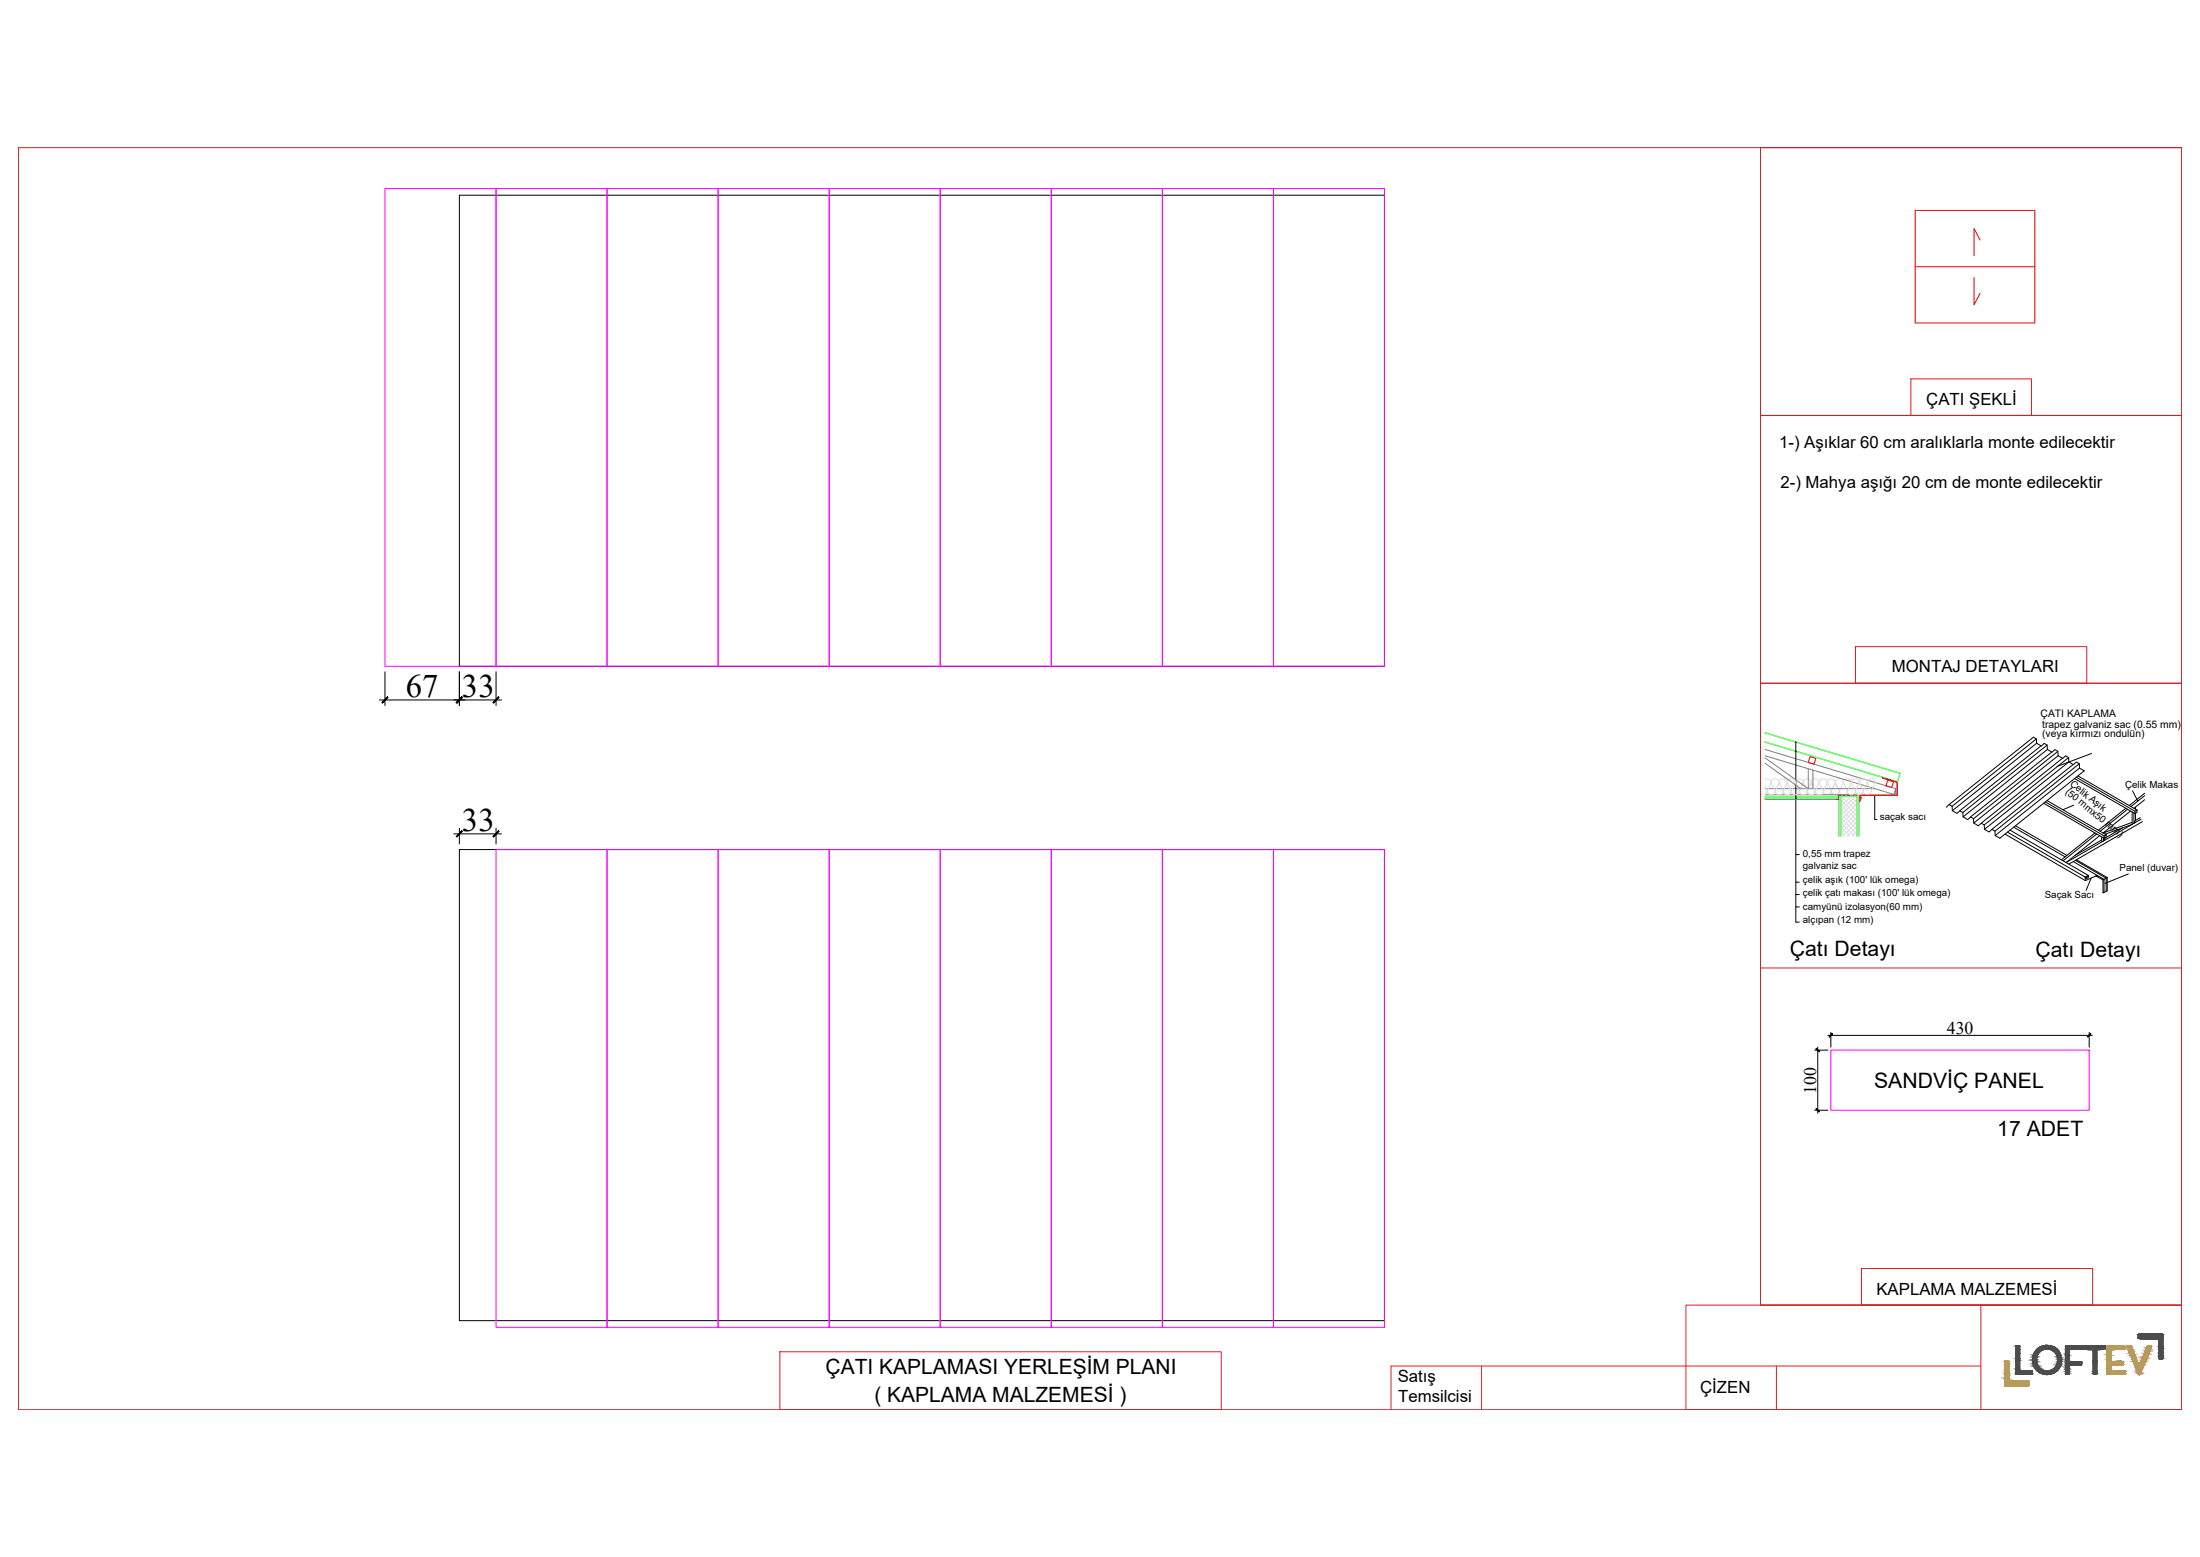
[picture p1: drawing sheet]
<svg xmlns="http://www.w3.org/2000/svg" width="1189mm" height="841mm" viewBox="0 0 1189 841" stroke-linecap="round" stroke-linejoin="round" font-family="sans-serif">
<!-- layer: 0 -->
<path d="M911 705h268v56h-268zM1070 705v56M752 738h318M801 738v23M960 738v23" fill="none" stroke="#ed1f24" stroke-width=".54"/>
<path d="M10 80h1169v681h-1169zM951 80h228v144h-228zM1033 205h65v19h-65zM951 224h228v145h-228zM1003 349h125v20h-125zM951 369h228v336h-228zM951 523h228v182h-228zM1006 685h125v20h-125zM421 730h239v31h-239zM752 738v23" fill="none" stroke="#cd2027" stroke-width=".54"/>
<g fill="#4c4c4c" stroke="#4c4c4c" stroke-width=".54">
<path d="M1159 721h7z"/>
<path d="M1156 723h13z"/>
<path d="M1157 723h12z"/>
<path d="M1105 727h2z"/>
<path d="M1130 727h4z"/>
<path d="M1090 727h1z"/>
<path d="M1127 729h10z"/>
<path d="M1167 734h2z"/>
<path d="M1167 734h1z"/>
<path d="M1089 742h9z"/>
<path d="M1117 742h1z"/>
<path d="M1132 742h1z"/>
<path d="M1090 742h8z"/>
<path d="M1105 742h2z"/>
<path d="M1159 721h8zM1157 721h10z"/>
<path d="M1157 721h11zM1156 721h12z"/>
<path d="M1156 721h13zM1156 721h13z"/>
<path d="M1156 721h13zM1156 721h13z"/>
<path d="M1156 721h13zM1156 721h13z"/>
<path d="M1156 721h13zM1156 721h13z"/>
<path d="M1156 721h13zM1156 721h13z"/>
<path d="M1156 721h13zM1156 721h13z"/>
<path d="M1156 721h13zM1156 721h13z"/>
<path d="M1155 721h14zM1155 721h14z"/>
<path d="M1155 721h14zM1155 721h14z"/>
<path d="M1155 721h14zM1155 721h14z"/>
<path d="M1155 721l14 1v-1zM1155 721l14 1h-14z"/>
<path d="M1155 722h14zM1155 722h14h-14z"/>
<path d="M1155 722l14 1zM1155 722l14 1z"/>
<path d="M1155 723h14zM1155 723h14z"/>
<path d="M1155 723h14zM1155 723h14z"/>
<path d="M1156 723h13zM1156 723h13z"/>
<path d="M1156 723h13zM1156 723h13z"/>
<path d="M1156 723h13zM1156 723h13z"/>
<path d="M1156 723h13zM1156 723h13z"/>
<path d="M1156 723h13zM1156 723h13zM1156 723h13z"/>
<path d="M1156 723h13zM1156 723h13z"/>
<path d="M1156 723h13zM1156 723h13zM1157 723h12z"/>
<path d="M1158 723h11zM1158 723h11z"/>
<path d="M1105 727h2zM1105 727h2z"/>
<path d="M1105 727h3zM1105 727h3z"/>
<path d="M1105 727h3zM1105 727h3z"/>
<path d="M1121 727h1zM1118 727h4z"/>
<path d="M1118 727h5zM1118 727h5z"/>
<path d="M1130 727h5zM1130 727h5z"/>
<path d="M1130 727h5zM1130 727h5z"/>
<path d="M1090 727h1zM1090 727h1zM1090 727h1z"/>
<path d="M1118 727h6zM1117 727h7z"/>
<path d="M1130 727h6zM1128 727h8z"/>
<path d="M1128 727h8zM1128 727h8z"/>
<path d="M1117 727h8zM1117 727h8z"/>
<path d="M1090 727h1zM1090 727h1zM1090 727h1zM1090 727h1z"/>
<path d="M1117 727h8zM1117 727h8z"/>
<path d="M1128 727h9zM1127 727h10z"/>
<path d="M1127 727h10zM1127 727h10z"/>
<path d="M1117 727h8zM1117 727h8z"/>
<path d="M1127 727h10zM1127 727h10z"/>
<path d="M1127 727h10zM1127 727h10z"/>
<path d="M1090 727h1zM1090 727h1z"/>
<path d="M1127 727h10zM1127 727h10z"/>
<path d="M1117 727h8zM1117 727h8z"/>
<path d="M1127 727h10zM1127 727h10z"/>
<path d="M1127 727h10zM1127 727h10z"/>
<path d="M1090 727h1zM1090 727h1z"/>
<path d="M1117 727h9zM1116 727h10zM1116 727h10zM1116 727h10z"/>
<path d="M1127 727h10zM1127 727h10zM1127 727h10zM1127 727h10z"/>
<path d="M1090 727h1zM1089 727h2z"/>
<path d="M1116 727h10zM1116 727h10z"/>
<path d="M1116 727h10zM1116 727h10z"/>
<path d="M1127 727h11zM1127 727h11z"/>
<path d="M1089 727h2zM1089 727h2z"/>
<path d="M1127 727h11zM1127 727h11z"/>
<path d="M1089 727h2zM1089 727h2z"/>
<path d="M1116 727h10zM1116 727h10z"/>
<path d="M1105 727h3zM1104 727h4z"/>
<path d="M1127 727h11zM1127 727h11z"/>
<path d="M1116 727h10zM1116 727h10z"/>
<path d="M1127 727h11zM1127 727h11z"/>
<path d="M1089 727h2zM1089 727h2zM1089 727h2zM1089 727h2z"/>
<path d="M1116 727h10zM1116 727h10z"/>
<path d="M1116 727h10zM1116 727h10z"/>
<path d="M1127 727h11zM1127 727h11z"/>
<path d="M1089 727h2zM1089 727h2zM1089 727h2zM1089 727h2z"/>
<path d="M1116 727h10zM1116 727h10z"/>
<path d="M1127 727h11zM1127 727h11z"/>
<path d="M1104 727h5zM1104 727h5z"/>
<path d="M1089 727h2zM1089 727h2z"/>
<path d="M1116 727h10zM1116 727h10z"/>
<path d="M1089 727h2zM1089 727h2z"/>
<path d="M1116 727h10zM1116 727h10z"/>
<path d="M1127 727h11zM1127 727h11z"/>
<path d="M1089 727h2zM1089 727h2z"/>
<path d="M1127 727h11zM1127 727h11z"/>
<path d="M1089 727h2zM1089 727h2z"/>
<path d="M1116 727h10zM1116 727h10z"/>
<path d="M1089 727h2zM1089 727h2z"/>
<path d="M1116 727h10zM1116 727h10z"/>
<path d="M1104 727h5zM1104 727h5z"/>
<path d="M1089 727h2zM1089 727h2z"/>
<path d="M1116 727h10zM1116 727h10z"/>
<path d="M1089 727h2zM1089 727h2z"/>
<path d="M1116 727h10zM1116 727h10z"/>
<path d="M1167 723l2 4v-4zM1167 723l2 4h-2z"/>
<path d="M1104 727h5zM1103 727h6z"/>
<path d="M1127 727h11zM1127 727h11z"/>
<path d="M1103 727h7zM1103 727h7z"/>
<path d="M1116 727h10zM1116 727h10z"/>
<path d="M1103 727l7 1zM1103 728h7z"/>
<path d="M1127 727l11 1zM1127 727l11 1z"/>
<path d="M1126 728h12zM1126 728h12z"/>
<path d="M1103 728h7zM1102 728h8z"/>
<path d="M1102 728h8zM1102 728h8z"/>
<path d="M1116 727l10 1v-1zM1116 727l10 1h-10z"/>
<path d="M1126 728h12zM1126 728h12z"/>
<path d="M1102 728h9zM1102 728h9z"/>
<path d="M1102 728h9zM1102 728h9z"/>
<path d="M1116 728h10zM1116 728h10z"/>
<path d="M1167 727l2 1v-1zM1167 727l2 1h-2z"/>
<path d="M1126 728h12zM1126 728h12z"/>
<path d="M1102 728h9zM1101 728h10z"/>
<path d="M1116 728l10 1zM1116 728l10 1z"/>
<path d="M1101 728l10 1zM1101 728l10 1z"/>
<path d="M1126 728l12 1zM1126 728l12 1zM1127 729h11zM1127 729h11z"/>
<path d="M1127 729h11zM1127 729h11z"/>
<path d="M1127 729h11zM1127 729h11z"/>
<path d="M1089 727l2 2v-2zM1089 727l2 2h-2z"/>
<path d="M1127 729h11zM1127 729h11z"/>
<path d="M1116 729h10zM1116 729h10z"/>
<path d="M1127 729h11zM1127 729h11z"/>
<path d="M1127 729h11zM1127 729h11z"/>
<path d="M1116 729h10zM1116 729h10z"/>
<path d="M1101 729h11zM1101 729h11z"/>
<path d="M1127 729h11zM1127 729h11z"/>
<path d="M1106 729h6zM1106 729h6z"/>
<path d="M1101 729h5zM1101 729h5z"/>
<path d="M1116 729h10zM1116 729h10z"/>
<path d="M1106 729h6zM1106 729h6z"/>
<path d="M1116 729h10zM1116 729h10z"/>
<path d="M1127 729h11zM1127 729h11zM1127 729h11zM1127 729h11z"/>
<path d="M1107 729h5zM1107 729h5z"/>
<path d="M1116 729h10zM1116 729h10z"/>
<path d="M1101 729h5zM1101 729h4z"/>
<path d="M1116 729h10zM1116 729h10z"/>
<path d="M1127 729h11zM1127 729h10zM1127 729h10zM1127 729h10z"/>
<path d="M1116 729h10zM1116 729h9z"/>
<path d="M1107 729h5zM1107 729h5z"/>
<path d="M1127 729h10zM1127 729h10z"/>
<path d="M1089 729h2zM1089 729h2z"/>
<path d="M1127 729h10zM1127 729h10z"/>
<path d="M1116 729h9zM1116 729h9z"/>
<path d="M1127 729h10zM1127 729h10z"/>
<path d="M1116 729h9zM1116 729h9z"/>
<path d="M1127 729h10zM1127 729h10z"/>
<path d="M1127 729h10zM1127 729h10z"/>
<path d="M1127 729h10zM1127 729h10zM1127 729h10z"/>
<path d="M1101 729h4zM1101 729h4z"/>
<path d="M1116 729h9zM1116 729h9z"/>
<path d="M1101 729h4zM1101 729h4z"/>
<path d="M1127 729h10zM1127 729h10z"/>
<path d="M1127 729h10zM1127 729h9z"/>
<path d="M1116 729h8zM1116 729h9z"/>
<path d="M1127 729h9zM1127 729h9z"/>
<path d="M1116 729h6zM1116 729h8z"/>
<path d="M1128 729h8zM1128 729h7z"/>
<path d="M1128 729h7zM1128 729h7z"/>
<path d="M1128 729h7zM1128 729h5z"/>
<path d="M1116 729h6zM1116 729h2z"/>
<path d="M1107 729h5zM1107 729h5z"/>
<path d="M1116 729h2zM1116 729h2z"/>
<path d="M1101 729h4zM1101 729h3z"/>
<path d="M1108 729h4zM1108 729h4z"/>
<path d="M1108 729h4zM1108 729h4z"/>
<path d="M1100 729h4zM1100 729h4z"/>
<path d="M1100 729h4zM1100 729h3z"/>
<path d="M1109 729h3zM1109 729h3z"/>
<path d="M1109 729l3 1zM1109 729l3 1z"/>
<path d="M1100 729h3zM1100 729l3 1h-3z"/>
<path d="M1109 730h4zM1109 730h4z"/>
<path d="M1100 730h3zM1100 730h3z"/>
<path d="M1110 730h3zM1110 730h3z"/>
<path d="M1100 730h3zM1100 730h2h-2z"/>
<path d="M1100 730h2zM1100 730h2z"/>
<path d="M1110 730h3zM1110 730h3z"/>
<path d="M1110 730l3 1zM1110 730l3 1z"/>
<path d="M1167 728l2 3v-3zM1167 728l2 3h-2z"/>
<path d="M1100 730l2 1v-1zM1100 730l2 1h-3z"/>
<path d="M1099 731h3zM1099 731h3z"/>
<path d="M1089 729l2 2v-2zM1089 729l2 2h-2zM1089 731h2zM1089 731h2z"/>
<path d="M1167 731h2zM1167 731h2z"/>
<path d="M1110 731h3zM1110 731h3z"/>
<path d="M1111 731h2zM1111 731h2z"/>
<path d="M1099 731h2h1zM1099 731h2h-2z"/>
<path d="M1116 729l2 2v-2zM1116 729l2 2h-2z"/>
<path d="M1111 731l3 1zM1111 731l3 1z"/>
<path d="M1099 731l2 1v-1zM1099 731l2 1h-2z"/>
<path d="M1099 732h2zM1099 732h2z"/>
<path d="M1111 732h3zM1111 732h3h-3z"/>
<path d="M1116 731l2 1v-1zM1116 731l2 1h-2z"/>
<path d="M1167 731l2 1v-1zM1167 731l2 1h-2z"/>
<path d="M1111 732h3zM1111 732h3z"/>
<path d="M1099 732h2zM1099 732h2h-2z"/>
<path d="M1099 732h2zM1099 732l2 1z"/>
<path d="M1167 732l2 1zM1167 732l2 1z"/>
<path d="M1112 732l2 1zM1112 732l2 1z"/>
<path d="M1099 733h2zM1099 733h2h-3z"/>
<path d="M1112 733h2zM1112 733h2h-2z"/>
<path d="M1098 733h3zM1098 733h3z"/>
<path d="M1167 733l2 1v-1zM1167 733l2 1h-2zM1167 734h2zM1167 734h2z"/>
<path d="M1112 733l2 1zM1112 733l2 1z"/>
<path d="M1167 734h2zM1167 734h2zM1167 734h2zM1167 734h2z"/>
<path d="M1167 734h2zM1167 734h2zM1167 734h2zM1167 734h2z"/>
<path d="M1089 731l2 3v-3zM1089 731l2 3h-2z"/>
<path d="M1167 734h2zM1167 734h2zM1167 734h2z"/>
<path d="M1167 734h2zM1167 734h2zM1167 734h2zM1167 734h2z"/>
<path d="M1167 734h2zM1167 734h2zM1167 734h2zM1167 734h2z"/>
<path d="M1167 734h2zM1167 734h2zM1167 734h2zM1167 734h2z"/>
<path d="M1167 734h2zM1167 734h2z"/>
<path d="M1167 734h2zM1167 734h2z"/>
<path d="M1167 734h2zM1167 734h1zM1167 734h1zM1167 734h1z"/>
<path d="M1167 734h1zM1167 734h1z"/>
<path d="M1167 734h1zM1167 734h1z"/>
<path d="M1098 733l3 1v-1zM1098 733l3 1h-3z"/>
<path d="M1112 734h2zM1112 734h2h-2z"/>
<path d="M1098 734l3 1zM1098 734l3 1z"/>
<path d="M1112 734l2 1zM1112 734l2 1z"/>
<path d="M1089 734l2 1v-1zM1089 734l2 1h-2z"/>
<path d="M1116 732l2 3v-3zM1116 732l2 3h-2z"/>
<path d="M1098 735h3zM1098 735h3h-3z"/>
<path d="M1112 735h2zM1112 735h2h-2zM1112 735h2zM1112 735h2z"/>
<path d="M1116 735h2zM1116 735h2h-2z"/>
<path d="M1116 735h7zM1116 735h7z"/>
<path d="M1116 735h8zM1116 735h8z"/>
<path d="M1116 735l9 1zM1116 735l9 1z"/>
<path d="M1098 735l3 1v-1zM1098 735l3 1h-3z"/>
<path d="M1116 736h9zM1116 736h9z"/>
<path d="M1116 736h9zM1116 736h9z"/>
<path d="M1131 729l2 7v-7zM1131 729l2 7h-2zM1131 736h2zM1131 736h2z"/>
<path d="M1116 736h9zM1116 736h9z"/>
<path d="M1116 736h9zM1116 736h9z"/>
<path d="M1116 736h9zM1116 736h9z"/>
<path d="M1116 736h9zM1116 736h9z"/>
<path d="M1116 736h9zM1116 736h9z"/>
<path d="M1116 736h9zM1116 736h9z"/>
<path d="M1098 736h3zM1098 736h3z"/>
<path d="M1098 736h3zM1098 736h3z"/>
<path d="M1116 736h9zM1116 736h9z"/>
<path d="M1112 735l2 1v-1zM1112 735l2 1h-2z"/>
<path d="M1098 736h3zM1098 736h3z"/>
<path d="M1112 736h2zM1112 736h2z"/>
<path d="M1116 736l9 1v-1zM1116 736l9 1h-9z"/>
<path d="M1099 736l2 1zM1099 736l2 1z"/>
<path d="M1112 736l2 1v-1zM1112 736l2 1h-3z"/>
<path d="M1099 737h2zM1099 737h2h-2z"/>
<path d="M1111 737h3zM1111 737h3z"/>
<path d="M1116 737h9zM1116 737h9h-9z"/>
<path d="M1116 737h9zM1116 737h6z"/>
<path d="M1099 737h2zM1099 737h2z"/>
<path d="M1116 737h6zM1116 737l2 1z"/>
<path d="M1111 737l2 1 1-1zM1111 737l2 1h-2z"/>
<path d="M1099 737l3 1-1-1zM1099 737l3 1h-3z"/>
<path d="M1111 738h2zM1111 738h2z"/>
<path d="M1099 738h3zM1099 738h3z"/>
<path d="M1111 738l2 1v-1zM1111 738l2 1h-3z"/>
<path d="M1099 738l3 1v-1zM1099 738l3 1h-2z"/>
<path d="M1110 739h3zM1110 739h3z"/>
<path d="M1100 739h2zM1100 739h2z"/>
<path d="M1116 738l2 1v-1zM1116 738l2 1h-2z"/>
<path d="M1110 739h3zM1110 739h3z"/>
<path d="M1110 739h3zM1110 739h3z"/>
<path d="M1100 739h3h-1zM1100 739h3h-3z"/>
<path d="M1089 735l2 5v-5zM1089 735l2 5h-2z"/>
<path d="M1110 739h3zM1109 740h3z"/>
<path d="M1100 739l3 1zM1100 739l3 1z"/>
<path d="M1109 740h3zM1109 740h3z"/>
<path d="M1116 739l2 1v-1zM1116 739l2 1h-2z"/>
<path d="M1109 740h3zM1109 740h3z"/>
<path d="M1100 740h4zM1100 740h4z"/>
<path d="M1109 740h3zM1109 740h3z"/>
<path d="M1109 740h3zM1108 740h4z"/>
<path d="M1100 740h4zM1100 740h4z"/>
<path d="M1101 740h4zM1101 740h4z"/>
<path d="M1089 740h2zM1089 740h2h-2z"/>
<path d="M1089 740h7zM1089 740h7z"/>
<path d="M1108 740h4zM1108 740h4z"/>
<path d="M1089 740h8zM1089 740h8z"/>
<path d="M1089 740h9zM1089 740h9z"/>
<path d="M1089 740h9zM1089 740h9z"/>
<path d="M1089 740h9zM1089 740h9z"/>
<path d="M1089 740h9zM1089 740h9z"/>
<path d="M1089 740h9zM1089 740h9z"/>
<path d="M1089 740h9zM1089 740h9z"/>
<path d="M1101 740h5zM1101 740h5z"/>
<path d="M1108 740h4zM1107 740h5z"/>
<path d="M1101 740h6zM1101 740h6z"/>
<path d="M1089 740h9zM1089 740h9zM1089 740h9zM1089 740h9z"/>
<path d="M1101 740h11zM1101 740l11 1z"/>
<path d="M1089 740l9 1zM1089 740l9 1z"/>
<path d="M1101 741h11zM1101 741h10z"/>
<path d="M1131 736l2 5v-5zM1131 736l2 5h-2z"/>
<path d="M1116 740l2 1v-1zM1116 740l2 1h-2z"/>
<path d="M1116 741h2zM1116 741h2z"/>
<path d="M1089 741h9zM1089 741h9z"/>
<path d="M1101 741h10zM1101 741h10z"/>
<path d="M1089 741h9zM1089 741h9z"/>
<path d="M1102 741h9zM1102 741h9z"/>
<path d="M1089 741h9zM1089 741h9z"/>
<path d="M1102 741h9zM1102 741h8z"/>
<path d="M1116 741l2 1v-1zM1116 741l2 1h-2z"/>
<path d="M1102 741h8zM1102 741l8 1z"/>
<path d="M1089 741l9 1zM1089 741l9 1z"/>
<path d="M1131 741l2 1v-1zM1131 741l2 1h-2z"/>
<path d="M1103 742h7zM1103 742h6z"/>
<path d="M1131 742h2zM1131 742h2z"/>
<path d="M1089 742h9zM1089 742h9z"/>
<path d="M1116 742h2zM1116 742h2h-2z"/>
<path d="M1103 742h6zM1103 742h6z"/>
<path d="M1131 742h2zM1131 742h2z"/>
<path d="M1116 742h2zM1116 742h2z"/>
<path d="M1089 742h9zM1089 742h9z"/>
<path d="M1131 742h2zM1131 742h2z"/>
<path d="M1116 742h2zM1116 742h2z"/>
<path d="M1089 742h9zM1089 742h9z"/>
<path d="M1116 742h2zM1116 742h2z"/>
<path d="M1116 742h2zM1116 742h2z"/>
<path d="M1089 742h9zM1089 742h9z"/>
<path d="M1089 742h9zM1089 742h9z"/>
<path d="M1116 742h2zM1116 742h2z"/>
<path d="M1131 742h2zM1131 742h2z"/>
<path d="M1116 742h2zM1116 742h2z"/>
<path d="M1089 742h9zM1089 742h9z"/>
<path d="M1103 742h6zM1103 742h5z"/>
<path d="M1089 742h9zM1089 742h9z"/>
<path d="M1116 742h2zM1116 742h2zM1116 742h2zM1116 742h2z"/>
<path d="M1089 742h9zM1089 742h9zM1089 742h9z"/>
<path d="M1131 742h2zM1131 742h2z"/>
<path d="M1116 742h2zM1116 742h2z"/>
<path d="M1104 742h4zM1104 742h4z"/>
<path d="M1089 742h9zM1089 742h9zM1089 742h9zM1089 742h9z"/>
<path d="M1116 742h2zM1116 742h2z"/>
<path d="M1089 742h9zM1089 742h9z"/>
<path d="M1116 742h2zM1116 742h2z"/>
<path d="M1089 742h9zM1089 742h9z"/>
<path d="M1116 742h2zM1116 742h2z"/>
<path d="M1131 742h2zM1131 742h2z"/>
<path d="M1116 742h2zM1116 742h2z"/>
<path d="M1116 742h2zM1116 742h2z"/>
<path d="M1090 742h8zM1090 742h8zM1090 742h8zM1090 742h8z"/>
<path d="M1116 742h2zM1116 742h2zM1117 742h1z"/>
<path d="M1117 742h1zM1117 742h1z"/>
<path d="M1090 742h8zM1090 742h8z"/>
<path d="M1117 742h1zM1117 742h1z"/>
<path d="M1104 742h4zM1104 742h4z"/>
<path d="M1090 742h8zM1090 742h8z"/>
<path d="M1090 742h8zM1090 742h8z"/>
<path d="M1090 742h4zM1090 742h4z"/>
<path d="M1105 742h3zM1105 742h2z"/>
<path d="M1105 742h2zM1106 742h1z"/>
</g>
<g fill="none" stroke="#4c4c4c" stroke-width=".54">
<path d="M1089 727v14M1090 727h-1M1091 727h-2M1091 727h.1M1091 727v4M1091 731v9h7M1100 739a8 8 0 0 0 9 3M1101 735a6 6 0 0 0 2 4M1101 731v3M1103 739l3 1M1103 727l-2 2-2 3a8 8 0 0 0 1 7M1105 727h3l3 1a8 8 0 0 1 1 13"/>
<path d="M1105 727h-2M1109 730l-1-1h-2a5 5 0 0 0-5 2M1110 730a6 6 0 0 1 1 7M1111 737a5 5 0 0 1-4 3M1125 729h-7v6l7 1M1125 736h.1M1125 736v1l-7 1v4M1125 727h.1M1126 729h-1M1126 729l-1-2h-9v15h2M1126 729h.1M1127 727h-1"/>
<path d="M1127 727v2M1127 729h.1M1127 727h.1M1127 727h11M1127 729h1M1128 729h3v12a1.2 1.2 0 0 0 1 1 1.2 1.2 0 0 0 1 0M1138 727h.1M1138 727l-1 2h-4v13M1155 722l1 1h11v11M1156 721l-1 1M1156 721h13v13M1156 721h-1"/>
<path d="M1167 734h.1M1169 734h-2M1089 741l1 1h8M1098 740h.1M1098 742h.1M1098 741v1M1098 740v1M1111 741l-3 1M1118 742h.1"/>
</g>
<g fill="#b99536" stroke="#b99536" stroke-width=".54">
<path d="M1158 733h3z"/>
<path d="M1152 734h3z"/>
<path d="M1084 735h1z"/>
<path d="M1083 735h2z"/>
<path d="M1146 735h1z"/>
<path d="M1154 739h4z"/>
<path d="M1156 742h1z"/>
<path d="M1139 742h7z"/>
<path d="M1156 742v1z"/>
<path d="M1086 749h7z"/>
<path d="M1161 727h1zM1161 727h1z"/>
<path d="M1161 727h1zM1161 727h1z"/>
<path d="M1161 727h1zM1161 727h1z"/>
<path d="M1150 727h1zM1150 727h1z"/>
<path d="M1161 727h1zM1161 727h1z"/>
<path d="M1150 727h1zM1150 727h1z"/>
<path d="M1161 727h1zM1161 727h1z"/>
<path d="M1161 727h1zM1161 727h1z"/>
<path d="M1150 727h1zM1150 727h1z"/>
<path d="M1150 727h2zM1150 727h2z"/>
<path d="M1161 727h1zM1161 727h1z"/>
<path d="M1150 727h2zM1150 727h2z"/>
<path d="M1161 727h1zM1161 727h1zM1161 727h1zM1161 727h1z"/>
<path d="M1150 727h2zM1150 727h2z"/>
<path d="M1161 727h2zM1161 727h2zM1160 727h3zM1160 727h3z"/>
<path d="M1150 727h2zM1149 727h3z"/>
<path d="M1160 727h3zM1160 727h3zM1160 727h3zM1160 727h3z"/>
<path d="M1149 727h3zM1149 727h3z"/>
<path d="M1160 727h3zM1160 727h3z"/>
<path d="M1149 727h3zM1149 727h3z"/>
<path d="M1139 727h9zM1139 727h9z"/>
<path d="M1149 727h3zM1149 727h3z"/>
<path d="M1160 727h3zM1160 727h3z"/>
<path d="M1139 727h9zM1139 727h9z"/>
<path d="M1149 727h3zM1149 727h3z"/>
<path d="M1160 727h3zM1160 727h3z"/>
<path d="M1149 727h3zM1149 727h3z"/>
<path d="M1149 727h3zM1149 727h3z"/>
<path d="M1139 727h9zM1139 727h9z"/>
<path d="M1160 727h3zM1160 727h3z"/>
<path d="M1139 727h9zM1139 727h9z"/>
<path d="M1149 727h3zM1149 727h3z"/>
<path d="M1160 727h3zM1160 727h3z"/>
<path d="M1149 727h3zM1149 727h3z"/>
<path d="M1160 727h3zM1160 727h3z"/>
<path d="M1139 727h9zM1139 727h9z"/>
<path d="M1160 727h3zM1160 727h3z"/>
<path d="M1139 727h9zM1139 727h9z"/>
<path d="M1149 727h3zM1149 727h3z"/>
<path d="M1160 727h3zM1160 727l3 1z"/>
<path d="M1139 727l9 1zM1139 727l9 1z"/>
<path d="M1160 728h3zM1160 728h3z"/>
<path d="M1139 728h9zM1139 728h9z"/>
<path d="M1160 728h3zM1160 728h2z"/>
<path d="M1149 727l3 1v-1zM1149 727l3 1h-2z"/>
<path d="M1139 728h9zM1139 728h9z"/>
<path d="M1150 728h2zM1150 728h2z"/>
<path d="M1139 728h9zM1139 728l9 1z"/>
<path d="M1139 729h9zM1139 729h9z"/>
<path d="M1160 728l2 1v-1zM1160 728l2 1h-2z"/>
<path d="M1139 729h9zM1139 729h9z"/>
<path d="M1139 729h9zM1139 729h9z"/>
<path d="M1139 729h9zM1139 729h9z"/>
<path d="M1139 729h9zM1139 729h9z"/>
<path d="M1139 729h9zM1139 729h9z"/>
<path d="M1139 729h9zM1139 729h9z"/>
<path d="M1139 729h8zM1139 729h9z"/>
<path d="M1139 729h5zM1139 729h8z"/>
<path d="M1150 728l2 1v-1zM1150 728l2 1h-2z"/>
<path d="M1160 729h2zM1160 729h2h-2z"/>
<path d="M1150 729h3zM1150 729h3z"/>
<path d="M1139 729h2zM1139 729h2h-2z"/>
<path d="M1160 729h2zM1160 729h2z"/>
<path d="M1160 729l2 1v-1zM1160 729l2 1h-3z"/>
<path d="M1150 729l3 1v-1zM1150 729l3 1h-3z"/>
<path d="M1150 730h3zM1150 730h3z"/>
<path d="M1151 730l2 1zM1151 730l2 1z"/>
<path d="M1151 731h2zM1151 731h2z"/>
<path d="M1159 730l2 1 1-1zM1159 730l2 1h-2z"/>
<path d="M1159 731h2zM1159 731h2z"/>
<path d="M1151 731h2zM1151 731h2h-2z"/>
<path d="M1159 731h2zM1159 731h2h-2z"/>
<path d="M1139 729l2 3v-3zM1139 729l2 3h-2z"/>
<path d="M1151 731l3 1-1-1zM1151 731l3 1h-3z"/>
<path d="M1151 732h3zM1151 732h3z"/>
<path d="M1139 732h2zM1139 732h2h-2z"/>
<path d="M1151 732h3zM1151 732h3z"/>
<path d="M1159 731l2 2v-2zM1159 731l2 2h-3z"/>
<path d="M1158 733h3zM1158 733h3z"/>
<path d="M1158 733h3zM1158 733h3zM1158 733h3z"/>
<path d="M1158 733h3zM1158 733h3z"/>
<path d="M1158 733h3zM1158 733h2zM1158 733h2zM1158 733h2z"/>
<path d="M1158 733h2zM1158 733h2z"/>
<path d="M1158 733h2zM1158 733h2z"/>
<path d="M1158 733h2zM1158 733h2z"/>
<path d="M1158 733h2zM1158 733h2zM1158 733h2zM1158 733h2z"/>
<path d="M1151 732l3 1v-1zM1151 732l3 1h-2z"/>
<path d="M1158 733h2zM1158 733h2h-2z"/>
<path d="M1152 733l2 1v-1zM1152 733l2 1h-2z"/>
<path d="M1158 733l2 1v-1zM1158 733l2 1h-2z"/>
<path d="M1152 734h2zM1152 734h2h-2z"/>
<path d="M1152 734h2zM1152 734h2z"/>
<path d="M1152 734h3zM1152 734h3z"/>
<path d="M1152 734h3zM1152 734h3zM1152 734h3zM1152 734h3z"/>
<path d="M1152 734h3zM1152 734h3z"/>
<path d="M1152 734h3zM1152 734h3zM1152 734h3zM1152 734h3z"/>
<path d="M1152 734h3zM1152 734h3zM1152 734h3z"/>
<path d="M1158 734h2zM1158 734h2h-3z"/>
<path d="M1152 734l3 1zM1152 734l3 1z"/>
<path d="M1139 732l2 3v-3zM1139 732l2 3h-2z"/>
<path d="M1157 734h3zM1157 734l3 1z"/>
<path d="M1152 735h3zM1152 735h3z"/>
<path d="M1084 735h1zM1084 735h1z"/>
<path d="M1084 735h1zM1083 735h2zM1083 735h2z"/>
<path d="M1083 735h2zM1083 735h2z"/>
<path d="M1083 735h2zM1083 735h2z"/>
<path d="M1157 735h2h1zM1157 735h2h-2z"/>
<path d="M1083 735h3zM1083 735h3z"/>
<path d="M1083 735h3zM1083 735h3z"/>
<path d="M1083 735h3zM1083 735h3z"/>
<path d="M1083 735h3zM1083 735h3z"/>
<path d="M1146 735h1zM1144 735h3z"/>
<path d="M1144 735h3zM1143 735h4z"/>
<path d="M1153 735h2zM1153 735h2z"/>
<path d="M1083 735h3zM1083 735h3z"/>
<path d="M1143 735h4zM1141 735h6z"/>
<path d="M1139 735h2zM1139 735h2h-2z"/>
<path d="M1083 735h3zM1083 735h3z"/>
<path d="M1139 735h8zM1139 735h8z"/>
<path d="M1153 735h2zM1153 735h2z"/>
<path d="M1139 735h8zM1139 735h8z"/>
<path d="M1139 735l8 1zM1139 735l8 1z"/>
<path d="M1139 736h8zM1139 736h8z"/>
<path d="M1139 736h8zM1139 736h8z"/>
<path d="M1139 736h8zM1139 736h8z"/>
<path d="M1139 736h8zM1139 736h8z"/>
<path d="M1153 735l2 1v-1zM1153 735l2 1h-2z"/>
<path d="M1157 735l2 1v-1zM1157 735l2 1h-2z"/>
<path d="M1139 736h8zM1139 736h8z"/>
<path d="M1153 736h2zM1153 736h2z"/>
<path d="M1139 736h8zM1139 736h8z"/>
<path d="M1083 735l3 1v-1zM1083 735l3 1h-3z"/>
<path d="M1153 736l3 1zM1153 736l3 1z"/>
<path d="M1157 736l2 1v-1zM1157 736l2 1h-2z"/>
<path d="M1157 737h2zM1157 737h2z"/>
<path d="M1153 737h3zM1153 737h3h-3z"/>
<path d="M1139 736l8 1v-1zM1139 736l8 1h-8z"/>
<path d="M1139 737h8zM1139 737h8z"/>
<path d="M1153 737h3zM1153 737h3z"/>
<path d="M1139 737h8zM1139 737h8z"/>
<path d="M1139 737h8zM1139 737h8z"/>
<path d="M1139 737h8zM1139 737h8z"/>
<path d="M1139 737h8zM1139 737h8z"/>
<path d="M1139 737h8zM1139 737h8z"/>
<path d="M1139 737h8zM1139 737h8z"/>
<path d="M1139 737h8zM1139 737h8z"/>
<path d="M1139 737h5zM1139 737h8z"/>
<path d="M1157 737h1h1zM1157 737h1h-2z"/>
<path d="M1156 737h2zM1156 737l2 1z"/>
<path d="M1153 737l3 1v-1zM1153 737l3 1h-2z"/>
<path d="M1156 738h2zM1156 738h2z"/>
<path d="M1154 738h2zM1154 738h2zM1154 738h2zM1154 738h2z"/>
<path d="M1156 738h2zM1156 738h2z"/>
<path d="M1154 738h2zM1154 738h2z"/>
<path d="M1156 738h2zM1156 738h2z"/>
<path d="M1154 738h2zM1154 738h2z"/>
<path d="M1156 738h2zM1156 738h2z"/>
<path d="M1154 738h2zM1154 738h2z"/>
<path d="M1156 738h2zM1156 738h2z"/>
<path d="M1154 738h2zM1154 738h2z"/>
<path d="M1156 738h2zM1156 738h2zM1156 738h2zM1156 738h2z"/>
<path d="M1154 738h2zM1154 738h2z"/>
<path d="M1083 736l3 2v-2zM1083 736l3 2h-3z"/>
<path d="M1154 738h4zM1154 738h4z"/>
<path d="M1154 738h4zM1154 738h4z"/>
<path d="M1154 738h4zM1154 738l4 1z"/>
<path d="M1139 737l2 2v-2zM1139 737l2 2h-2z"/>
<path d="M1154 739h4zM1154 739h4z"/>
<path d="M1154 739h4zM1154 739h4z"/>
<path d="M1154 739h4zM1154 739h4zM1154 739h4z"/>
<path d="M1154 739h4zM1154 739h4zM1154 739h4zM1154 739h4z"/>
<path d="M1154 739h4zM1154 739h4z"/>
<path d="M1139 739h2zM1139 739h2z"/>
<path d="M1154 739h4zM1154 739h4z"/>
<path d="M1154 739h4zM1154 739l4 1z"/>
<path d="M1154 740h4zM1154 740h3z"/>
<path d="M1139 739l2 1v-1zM1139 739l2 1h-2z"/>
<path d="M1139 740h8zM1139 740h8z"/>
<path d="M1139 740h9zM1139 740h9z"/>
<path d="M1139 740h9zM1139 740h9z"/>
<path d="M1155 740h2zM1155 740h2h-2z"/>
<path d="M1139 740h9zM1139 740h9z"/>
<path d="M1155 740h2zM1155 740h2z"/>
<path d="M1139 740h9zM1139 740h9z"/>
<path d="M1139 740h9zM1139 740h9z"/>
<path d="M1139 740l9 1zM1139 740l9 1z"/>
<path d="M1083 738l3 3v-3zM1083 738l3 3h-3z"/>
<path d="M1139 741h9zM1139 741h9z"/>
<path d="M1139 741h10zM1139 741h10z"/>
<path d="M1139 741h10zM1139 741h10z"/>
<path d="M1139 741h10zM1139 741h10z"/>
<path d="M1155 740l2 1v-1zM1155 740l2 1h-2z"/>
<path d="M1139 741h10zM1139 741h10z"/>
<path d="M1155 741l2 1v-1zM1155 741l2 1h-2z"/>
<path d="M1083 741l3 1v-1zM1083 741l3 1h-3z"/>
<path d="M1139 741l10 1v-1zM1139 741l10 1h-10z"/>
<path d="M1155 742h2zM1155 742h2z"/>
<path d="M1139 742h10zM1139 742h10z"/>
<path d="M1139 742h10zM1139 742h10z"/>
<path d="M1139 742h10zM1139 742h10zM1139 742h10zM1139 742h10z"/>
<path d="M1139 742h10zM1139 742h10zM1139 742h10zM1139 742h10z"/>
<path d="M1139 742h10zM1139 742h10z"/>
<path d="M1139 742h10zM1139 742h10zM1139 742h10zM1139 742h10z"/>
<path d="M1139 742h10zM1139 742h9z"/>
<path d="M1139 742h9zM1139 742h9z"/>
<path d="M1155 742h2zM1155 742h2z"/>
<path d="M1139 742h9zM1139 742h9z"/>
<path d="M1139 742h9zM1139 742h9z"/>
<path d="M1156 742h1zM1156 742h1z"/>
<path d="M1139 742h9zM1139 742h9z"/>
<path d="M1139 742h9zM1139 742h9z"/>
<path d="M1139 742h9zM1139 742h8z"/>
<path d="M1139 742h8zM1139 742h7z"/>
<path d="M1139 742h5zM1139 742h5z"/>
<path d="M1083 742l3 1v-1zM1083 742l3 1h-3z"/>
<path d="M1083 743l3 1v-1zM1083 743l3 1h-3z"/>
<path d="M1083 744l3 1v-1zM1083 744l3 1h-3z"/>
<path d="M1083 745l3 1v-1zM1083 745l3 1h-3zM1083 746h3zM1083 746h3z"/>
<path d="M1083 746h3zM1083 746h3z"/>
<path d="M1083 746h3zM1083 746h3z"/>
<path d="M1083 746h3zM1083 746h3z"/>
<path d="M1083 746h3zM1083 746h3z"/>
<path d="M1083 746h4zM1083 746h4z"/>
<path d="M1083 746h6zM1083 746h6z"/>
<path d="M1083 746h8zM1083 746h8z"/>
<path d="M1083 746h11zM1083 746h11z"/>
<path d="M1083 746h12zM1083 746h12z"/>
<path d="M1083 746h13zM1083 746h13z"/>
<path d="M1083 746h13zM1083 746h13z"/>
<path d="M1083 746h13zM1083 746h13z"/>
<path d="M1083 746h13zM1083 746h13z"/>
<path d="M1083 746h14zM1083 746h14z"/>
<path d="M1083 746h14zM1083 746h14zM1083 746h14zM1083 746h14z"/>
<path d="M1083 746h14zM1083 746h14z"/>
<path d="M1083 746h14zM1083 746h14z"/>
<path d="M1083 746l14 1zM1083 746l14 1z"/>
<path d="M1083 747h14zM1083 747h14z"/>
<path d="M1083 747h14zM1083 747h14z"/>
<path d="M1083 747h14zM1083 747h14h-14z"/>
<path d="M1083 747l14 1v-1zM1083 747l14 1h-14z"/>
<path d="M1083 748h14zM1083 748h14z"/>
<path d="M1083 748h14zM1083 748h14z"/>
<path d="M1083 748h14zM1083 748h14z"/>
<path d="M1083 748h14zM1083 748h14zM1083 748h14zM1083 748h14z"/>
<path d="M1083 748h14zM1083 748h14z"/>
<path d="M1083 748h14zM1083 748h14z"/>
<path d="M1083 748h14zM1083 748h14zM1083 748h14zM1083 748h14z"/>
<path d="M1083 748h13zM1083 748h14z"/>
<path d="M1083 748h13zM1083 748h13z"/>
<path d="M1083 748h13zM1083 748h13zM1083 748h13zM1083 748h13z"/>
<path d="M1083 748h13zM1083 748h13z"/>
<path d="M1083 748h13zM1083 748h13z"/>
<path d="M1083 748h13zM1083 748h13z"/>
<path d="M1083 748h13zM1083 748h13zM1083 748h13zM1083 748h13z"/>
<path d="M1083 748h13zM1083 748h13z"/>
<path d="M1083 748h13zM1083 748h13z"/>
<path d="M1084 748h12zM1084 748l11 1zM1085 749h10zM1085 749h10z"/>
<path d="M1085 749h10zM1085 749h8z"/>
<path d="M1086 749h6zM1086 749h6z"/>
</g>
<g fill="none" stroke="#b99536" stroke-width=".54">
<path d="M1084 735h-1v13M1084 735h2v11h10M1147 737h-6v3h7v2M1148 727h.1M1148 727h-9v5v10h9M1148 727v2h-7v6h6v2M1149 727h.1M1149 727l3 6M1151 727h1l4 11M1151 727h-2M1152 733h.1M1152 734h.1"/>
<path d="M1152 734v1M1153 735l1 4M1154 739h.1M1154 739l1 1M1156 738h.1M1158 733l-2 5M1158 733h.1M1160 727l-2 6M1160 727h2v1M1160 727h.1M1163 728l-7 14-1-2M1083 748h.1"/>
<path d="M1096 746h.1M1096 746l1 1M1097 748h-1h-13M1097 747v1M1149 742h-1"/>
</g>
<!-- layer: TARAMA -->
<g fill="none" stroke="#dcdcdc" stroke-width=".54">
<path d="M954 421a2.2 2.2 0 0 1 3 2M954 425l1 2M954 431h.1M954 430h.1M955 431h.1M955 430h.1M955 427a2.2 2.2 0 0 0 2 2 2.2 2.2 0 0 0 2-2M955 427l-1 2M956 430h.1M956 431h.1M957 431h.1M957 423a2.2 2.2 0 0 1 2-2 2.2 2.2 0 0 1 3 2"/>
<path d="M957 423l2 4M957 423l-2 4M958 431h.1M958 430h.1M959 431h.1M959 427a2.2 2.2 0 0 0 2 2 2.2 2.2 0 0 0 3-2M960 431h.1M960 430h.1M961 431h.1M961 430h.1M961 423a2.2 2.2 0 0 1 3-2 2.2 2.2 0 0 1 2 2M962 423l-3 4"/>
<path d="M962 423l2 4M962 431h.1M962 430h.1M963 431h.1M963 430h.1M964 431h.1M964 430h.1M964 427a2.2 2.2 0 0 0 2 2 2.2 2.2 0 0 0 2-2M965 431h.1M966 431h.1M966 423a2.2 2.2 0 0 1 2-2 2.2 2.2 0 0 1 2 2M966 423l-2 4"/>
<path d="M966 423l2 4M967 431h.1M968 431h.1M968 427a2.2 2.2 0 0 0 2 2 2.2 2.2 0 0 0 2-2M969 431h.1M969 430h.1M970 431h.1M970 423a2.2 2.2 0 0 1 2-2 2.2 2.2 0 0 1 3 2M970 423l-2 4M970 423l2 4M970 430h.1M971 431h.1"/>
<path d="M971 430h.1M972 431h.1M972 430h.1M972 427a2.2 2.2 0 0 0 2 2 2.2 2.2 0 0 0 3-2M973 430h.1M973 431h.1M974 431h.1M974 430h.1M974 423a2.2 2.2 0 0 1 3-2 2.2 2.2 0 0 1 2 2M975 430h.1M975 423l-3 4M975 423l2 4"/>
<path d="M975 431h.1M976 431h.1M976 430h.1M977 431h.1M977 427a2.2 2.2 0 0 0 2 2 2.2 2.2 0 0 0 2-2M977 430h.1M978 431h.1M978 430h.1M979 431h.1M979 423a2.2 2.2 0 0 1 2-2 2.2 2.2 0 0 1 2 2M979 423l-2 4M979 423l2 4"/>
<path d="M979 430h.1M980 430h.1M980 431h.1M981 431h.1M981 430h.1M981 427a2.2 2.2 0 0 0 2 2 2.2 2.2 0 0 0 2-2M982 431h.1M982 430h.1M983 431h.1M983 423a2.2 2.2 0 0 1 2-2 2.2 2.2 0 0 1 3 2M983 423l-2 4M983 423l2 4"/>
<path d="M984 431h.1M985 431h.1M985 430h.1M985 427a2.2 2.2 0 0 0 2 2 2.2 2.2 0 0 0 3-2M986 431h.1M987 431h.1M987 430h.1M987 423a2.2 2.2 0 0 1 3-2 2.2 2.2 0 0 1 2 2M988 431h.1M988 423l-3 4M988 423l2 4M988 430h.1"/>
<path d="M989 431h.1M989 430h.1M990 431h.1M990 427a2.2 2.2 0 0 0 2 2 2.2 2.2 0 0 0 2-2M990 430h.1M991 431h.1M991 430h.1M992 430h.1M992 431h.1M992 423a2.2 2.2 0 0 1 2-2 2.2 2.2 0 0 1 2 2M992 423l-2 4M992 423l2 4"/>
<path d="M993 431h.1M993 430h.1M994 427a2.2 2.2 0 0 0 2 2 2.2 2.2 0 0 0 2-2M995 439l8 9M995 437l8 9M995 435l8 8M995 432l8 9M995 430l8 8M996 430l-1 1M996 423l-2 4M996 423l2 4M996 423a2.2 2.2 0 0 1 2-2 2.2 2.2 0 0 1 3 2"/>
<path d="M998 430l5 6M998 430l-3 3M998 427a2.2 2.2 0 0 0 2 2 2.2 2.2 0 0 0 3-2M1000 430l3 3M1000 430l-5 6M1000 423a2.2 2.2 0 0 1 3-2 2.2 2.2 0 0 1 2 2M1001 423l-3 4M1001 423l2 4M1002 430l1 1M1003 427a2.2 2.2 0 0 0 2 2 2.2 2.2 0 0 0 2-2M1003 430l-8 8M1003 432l-8 8"/>
<path d="M1003 434l-8 9M1003 437l-8 8M1003 439l-8 9M1005 423a2.2 2.2 0 0 1 2-2 2.2 2.2 0 0 1 2 2M1005 423l-2 4M1005 423l2 4M1007 427a2.2 2.2 0 0 0 2 2 2.2 2.2 0 0 0 2-2M1009 423a2.2 2.2 0 0 1 2-2 2.2 2.2 0 0 1 2 2M1009 423l-2 4M1009 423l2 4M1014 423l-3 4M995 452h.1"/>
<path d="M995 449l2 3M995 447l5 5M995 444l7 8M995 442l8 8M1003 441l-8 9M1003 444l-7 8M1003 446l-5 6M1003 449l-2 3M1003 451v1"/>
</g>
<!-- layer: betopan -->
<path d="M954 396l73 22-2 4-71-21M954 396l73 22M954 430h39v1h-39M995 430v22M1005 430h-11v22M1003 452v-22h2v22" fill="none" stroke="#0f0" stroke-width=".54"/>
<!-- layer: prrrrof -->
<path d="M978 409l3 1-1 3-3-1zM993 430h12v2l1-1-1 2v-3h-11v2h-2h1zM1005 432h.1M1005 430h20v-7l-8-3 8 3v7h-20v2zM1017 420h.1M1020 421l3 1-1 3-3-1z" fill="none" stroke="#f00" stroke-width=".54"/>
<!-- layer: tefris -->
<path d="M954 408l69 21 1-3v3h-70M954 405l70 21M954 409l23 17v-11M954 412l19 14M980 416v10M954 426h59M954 432h38" fill="none" stroke="#808080" stroke-width=".54"/>
<!-- layer: 0 -->
<g fill="none" stroke="#000" stroke-width=".54">
<path d="M248 105h500v255h-500zM205 378h66M208 363v18M248 363v18M268 363v18M1100 399l-45 37M970 401v97h2M1101 401l-46 37M1103 403l-44 35M1106 402l-45 37M1106 405l-45 36M1109 406l-44 35"/>
<path d="M1112 406l-45 36M1112 408l-45 37M1115 410l-44 35M1118 409l-46 37M1118 412l-46 36M1120 413l-44 35M1122 420l32 18M1123 419l32 19M1124 413l-46 36M1124 415l-46 36M1130 407l-18 7M1013 430v13h1"/>
<path d="M1053 435l46-37 1 1 1 2 2 2 2-1h1v3l3 1 1-1 2 1v2l3 2 1-2 2 1v3l2 1 2-1 2 1v2l2 1-45 37-3-2v-2l-2-1-1 1-3-1v-2l-1-1-2 1-2-1v-3l-2-1-2 2-2-2v-2l-2-1-1 1-3-1v-2l-2-1-1 1M1104 434l33 19M1105 433l32 19M1106 432l32 19M1121 435l-6 2M1121 421l33 18M1149 437l-15 11M1150 437l-15 12M1151 438l-15 12 16-6M1152 439v6l-14 6M1152 427l3 6M1153 439v6l1-2v-4"/>
<path d="M1154 438h1v1h-1zM1154 436v1M1159 430l-7 6M1159 432l-6 5M1159 428l-8 7M245 450h26M248 459h500v254h-500zM248 447v9M268 447v9M1084 451l43 25M1085 449l42 25M1086 448l43 25"/>
<path d="M1088 447l28 16M1089 446l28 16M1132 450l-18 14M1133 450l-18 15M1136 454l-15 8M1136 452v3M1137 453v1l1-1M1137 452l1-1v1l-1 1zM1138 449v1M1138 452v1M1147 447l-9 6M1157 442l-3 1"/>
<path d="M1157 443l-41 23 19-15M1158 444l-40 23M970 477h2M970 462h2M1120 465l17 10v7M1122 465l16 9v8M1122 464l17 10M1127 474h1M1127 474v2M1129 473v1h-1l-1-1M1129 473l-2 1M1129 473l-1 1"/>
<path d="M1130 474l-3 7M1139 474v7l-3 1v-7l-3-2v1v-1l-6 3M1139 474l-3 1M1150 472l-12 5M970 490h2M970 483h2M988 559h143M989 558v8M1129 558v8M981 567h7M982 566v35M981 600h7"/>
</g>
<g fill="none" stroke="#f0f" stroke-width=".54">
<path d="M208 102h60v258h-60zM268 102h60v258h-60zM328 102h60v258h-60zM388 102h60v258h-60zM448 102h60v258h-60zM508 102h60v258h-60zM568 102h60v258h-60zM628 102h60v258h-60zM688 102h60v258h-60zM268 459h60v258h-60zM328 459h60v258h-60zM388 459h60v258h-60z"/>
<path d="M448 459h60v258h-60zM508 459h60v258h-60zM568 459h60v258h-60zM628 459h60v258h-60zM688 459h60v258h-60zM989 567h140v33h-140z"/>
</g>
<g fill="#000" stroke="#000" stroke-width=".54">
<path d="M209 376l-2 4 3-3zM209 376l-2 4-1-1z"/>
<path d="M247 379v1l3-4zM250 376v1l-3 3z"/>
<path d="M250 376l-3 4 3-3zM250 376l-3 4v-1z"/>
<path d="M266 379l1 1 2-4zM269 376l1 1-3 3z"/>
<path d="M250 449l-3 3 3-3zM250 449l-3 3z"/>
<path d="M266 452h1l2-3zM269 449h1l-3 3z"/>
<path d="M990 558l-1 2zM990 558l-1 2z"/>
<path d="M1128 560l2-2zM1130 558l-2 2z"/>
<path d="M981 567l2 1zM981 567l2 1z"/>
<path d="M981 599l2 1zM981 599l2 1z"/>
</g>
<path d="M1035 114h65v60h-65zM1070 130l-3-7v15M1035 144h65M1067 150v15l3-7" fill="none" stroke="#f00" stroke-width=".54"/>
<g font-size="17.7">
<text x="219" y="376">67</text>
<text x="250" y="376">33</text>
<text x="250" y="449">33</text>
</g>
<g font-size="11.5">
<text x="967" y="516">Çatı Detayı</text>
<text x="1100" y="517">Çatı Detayı</text>
<text x="1013" y="588">SANDVİÇ PANEL</text>
<text x="1079" y="613">17 ADET</text>
</g>
<g font-size="11.3">
<text x="446" y="742">ÇATI KAPLAMASI YERLEŞİM PLANI</text>
<text x="473" y="758">( KAPLAMA MALZEMESİ )</text>
</g>
<g font-size="9.6">
<text x="1052" y="558">430</text>
<text x="981" y="591" transform="rotate(-90 981 591)">100</text>
</g>
<g font-size="9.1">
<text x="1041" y="219">ÇATI ŞEKLİ</text>
<text x="961" y="242">1-) Aşıklar 60 cm aralıklarla monte edilecektir</text>
<text x="962" y="263">2-) Mahya aşığı 20 cm de monte edilecektir</text>
<text x="1022" y="363">MONTAJ DETAYLARI</text>
<text x="1014" y="700">KAPLAMA MALZEMESİ</text>
<text x="755" y="747">Satış</text>
<text x="919" y="752">ÇİZEN</text>
<text x="756" y="758">Temsilcisi</text>
</g>
<g font-size="5.6">
<text x="1103" y="387">ÇATI KAPLAMA</text>
<text x="1104" y="393">trapez galvaniz sac (0.55 mm)</text>
<text x="1104" y="398">(veya kırmızı ondulün)</text>
</g>
<g font-size="5.3">
<text x="1118" y="424" transform="rotate(39 1118 424)">Çelik Aşık</text>
<text x="1148" y="426">Çelik Makas</text>
<text x="1116" y="428" transform="rotate(39 1116 428)">(50 mmx50 mm)</text>
<text x="1016" y="443">saçak sacı</text>
<text x="974" y="463">0,55 mm trapez</text>
<text x="974" y="470">galvaniz sac</text>
<text x="1145" y="470">Panel (duvar)</text>
<text x="974" y="477">çelik aşık (100' lük omega)</text>
<text x="974" y="484">çelik çatı makası (100' lük omega)</text>
<text x="1105" y="485">Saçak Sacı</text>
<text x="974" y="491">camyünü izolasyon(60 mm)</text>
<text x="974" y="499">alçıpan (12 mm)</text>
</g>
</svg>
